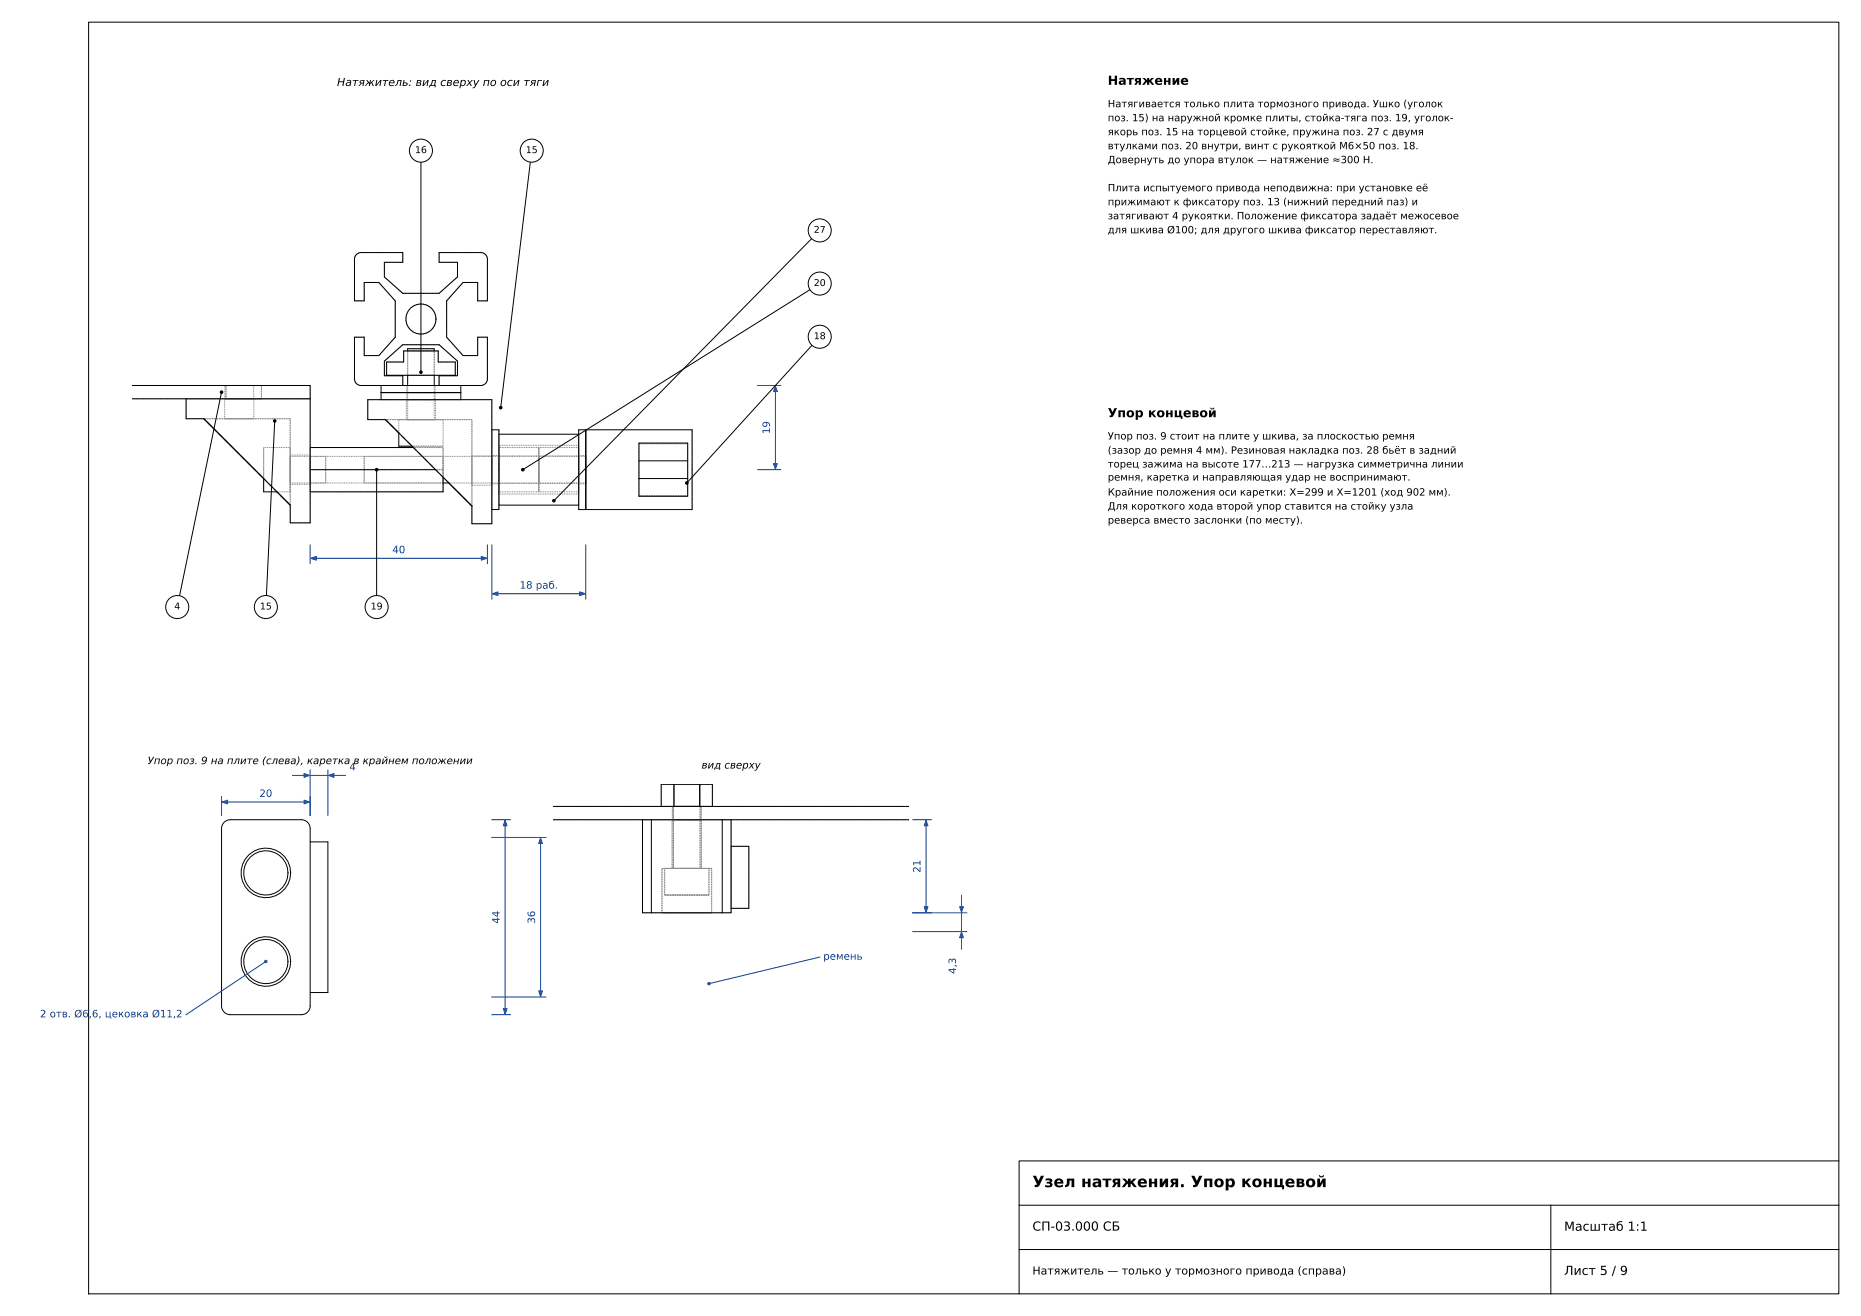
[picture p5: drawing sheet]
<svg xmlns="http://www.w3.org/2000/svg" width="420mm" height="297mm" viewBox="0 0 420 297" stroke-linecap="round" stroke-linejoin="round" font-family="sans-serif">
<g fill="none" stroke="#000" stroke-width=".23">
<path d="M20 5h395v287h-395zM92 79.2v-.5h6v.5M29.9 87h40.1v31h-4.5v-4l-19.5-19.5h-4v-4.5M29.9 90h40.1M50 88.5l-10 48.5M83 90.2h28v28h-4.5v-4l-19.5-19.5h-4zM86 88.6h18M86 87v3.2M87.2 81.7h3.9v-2.5h7.8v2.5h3.9v3h-15.6zM90 97.7v3h3M90.9 87h-9.6l-.8-.4-.4-.7-.1-9.8h2.2v4.2h3.3l3.7-4.2v-8.2l-3.7-4.1h-3.3v4.1h-2.2v-9.6l.4-.8 .7-.4 9.8-.1v2.2h-4.1v3.3l4.1 3.7h8.2l4.1-3.7v-3.3h-4.1v-2.2h9.5l.7 .2 .5 .6 .2 .7v9.4h-2.2v-4.1h-3.3l-3.7 4.1v8.2l3.7 4.2h3.3v-4.2h2.2l-.1 9.9-.5 .7-.7 .3h-9.6M90.9 87h8.2"/>
<path d="M90.9 87v-2.2h-4.1v-3.3l4.1-3.7h8.2l4.1 3.7v3.3h-4.1v2.2M92 84.7v2.3M98 84.7v2.3M104 87v3.2M111 97h1.6v18h-1.6M112.6 98h18M130.6 97h25.6v18h-25.6zM132.2 97v18M59.5 108v3h3M70 106h28.3M70 101h23.3M100 107.7v3.3h-30"/>
<path d="M100 109h1.3M112.6 114h18M144.2 108v4h11v-4M144.2 104v-4h11v4M144.2 104v4M144.2 108h11M144.2 104h11M155.2 104v4M152 177h.1M152.1 177v5M157.9 177v5M158 177h.1"/>
<path d="M50.5 185.6l.7-.4 .7-.2h16.1a2 2 0 0 1 2 2v40a2 2 0 0 1-2 2h-16a2 2 0 0 1-2-2v-40l.2-.8zM70 190h4v34h-4M125 185h80M125 182h80M145 185v21h2M147 185v21M149.2 182v-5h11.6v5M163 185v21M165 185v21h-2M165 191h4v14h-4M147 206h16M230 272h185"/>
<path d="M350 272v20M415 262h-185v30M230 282h185"/>
<circle cx="95" cy="72" r="3.4"/>
<circle cx="60" cy="197" r="5"/>
<circle cx="60" cy="197" r="5.6"/>
<circle cx="60" cy="217" r="5"/>
<circle cx="60" cy="217" r="5.6"/>
</g>
<g fill="none" stroke="#8a8a8a" stroke-width=".23" stroke-dasharray=".2 .2" stroke-linecap="butt">
<path d="M80 58.5v9.4M81.5 57l-.6 .1-.5 .4-.4 1M86.8 59.2v3.3M90.9 57h-9.4M90.9 57v2.2M90.9 59.2h-4.1M99.1 59.2v-2.2M103.2 59.2h-4.1M108.5 57h-9.4M110 58.5l-.4-1-.5-.4-.6-.1M80 76.1v9.4M80 76.1h2.2"/>
<path d="M82.2 76.1v4.2M82.2 63.8v4.1M82.2 67.9h-2.2M85.5 63.8h-3.3M86.8 62.5l4.1 3.7M89.2 76.1v-8.2M89.2 67.9l-3.7-4.1M90.9 77.8l-4.1 3.7M90.9 66.2h8.2M91.1 79.2h7.8M91.1 79.2v2.5M92 78.7h6"/>
<path d="M92 79.2h6M92 79.2v5.5M98 79.2h-6M98.4 72a3.4 3.4 0 0 0-4.9-3.1 3.4 3.4 0 0 0-.6 5.7 3.4 3.4 0 0 0 5.4-1.8l.1-.8M98.9 79.2v2.5M99.1 77.8h-8.2M99.1 66.2l4.1-3.7M100.8 76.1l3.7 4.2M100.8 67.9v8.2M103.2 62.5v-3.3M104.5 63.8l-3.7 4.1M107.8 76.1h2.2"/>
<path d="M107.8 63.8h-3.3M107.8 67.9v-4.1M110 67.9h-2.2M110 67.9v-9.4M29.9 87h40.1M29.9 90h40.1M42 90h28M42 90v4.5M46 94.5h-4M46 94.5l19.5 19.5M50.7 90h6.6M50.7 90v4.5"/>
<path d="M50.7 94.5h6.6M50.7 90h6.5M50.7 87h6.5M50.7 90v-3M51 90h8M51 87h8M51 90v-3M57.2 90h-6.5M57.2 87h-6.5M57.2 90v-3M57.3 90h-6.6M57.3 94.5h-6.6"/>
<path d="M57.3 94.5v-4.5M59 90h-8M59 87h-8M59 90v-3M65.5 94.5h-19.5M70 87v3M70 90h-28M81.5 87h9.4M81.5 87l-.6-.1-.5-.4-.4-1M82.2 80.3h3.3M83 90.2v4.5M85.5 80.3l3.7-4.2"/>
<path d="M86 87h18M86 88.6h18M86 90.2h18M86.8 84.8h4.1M86.8 81.5v3.3M87 94.7h-4M87 94.7l19.5 19.5M87.2 81.7v3M87.2 81.7h3.9M90 97.7l3 3M90 94.7h10M90 97.7v-3"/>
<path d="M90.9 84.8v2.2M90.9 87h-4.9M91.7 90.2h6.6M91.7 90.2v4.5M91.7 94.7h6.6M91.8 87h6.4M91.8 88.6h6.4M91.8 90.2h6.4M91.8 88.6v-1.6M91.8 90.2v-1.6M92 94.7h6M92 84.7h6"/>
<path d="M92 87v7.7M98 94.7h-6M98 94.7v-7.7M98 84.7v-5.5M98 84.7h-6M98.2 87v1.6M98.2 87h-6.4M98.2 88.6h-6.4M98.2 88.6v1.6M98.2 90.2h-6.4M98.3 90.2h-6.6M98.3 94.7h-6.6"/>
<path d="M98.3 94.7v-4.5M98.9 81.7h3.9M99.1 84.8h4.1M99.1 87v-2.2M99.1 87h9.4M100 94.7v6M100 94.7h-10M102.8 84.7h-15.6M102.8 81.7v3M103.2 81.5l-4.1-3.7M103.2 84.8v-3.3M104 87h-4.9"/>
<path d="M104 90.2h-18M104.5 80.3h3.3M106.5 94.7h-19.5M107.8 80.3v-4.2M108.5 87l.6-.1 .5-.4 .4-1M110 85.5v-9.4M111 90.2h-28M111 97v9M112.6 98v8M130.6 98v8M59.5 108l3 3M59.5 106v-5"/>
<path d="M59.5 101v10M59.5 108v-2M59.5 101h6M62.5 111h3M65.5 114v4M65.5 109.3v-6.6M65.5 102.7v6.6M65.5 114v-19.5M65.5 106v-5M65.5 101v10M65.5 111v-5M65.5 106v-3"/>
<path d="M65.5 103v6M65.5 109v-3M65.5 102.7h4.5M70 118v-28M70 109.3v-6.6M70 102.7v6.6M70 118h-4.5M70 109.3h-4.5M70 106v5M70 101v5M70 111h30M70 111v-5"/>
<path d="M70 106v-5M70 106v3M70 109v-6M70 103v3M70 101h30M70 106h30M73.5 106v-3M73.5 103v6M73.5 109v-3M73.5 103h-8M73.5 109h-8M82.2 106v3"/>
<path d="M82.2 109v-6M82.2 103v3M82.2 109h17.8M82.2 103h50M90 100.7h10M93.3 101h6.7M93.3 101l8 8M98.3 106h1.7M100 106v1.7M100 101v5M100 111v-5M100 106v-5"/>
<path d="M100 106v3M100 109v-6M100 103v3M100 100.7h-7M100 103h-30M100 109h-30M101.3 109h30.9M106.5 114.2v4M106.5 109.5v-6.6M106.5 102.9v6.6M106.5 114.2v-19.5M106.5 102.9h4.5"/>
<path d="M111 118.2v-28M111 109.5v-6.6M111 102.9v6.6M111 118.2h-4.5M111 109.5h-4.5M111 106v9M111 115v-18M111 106v3.2M111 109.2v-6.4M111 102.8v3.2M112.6 115v-18M112.6 106v3.2"/>
<path d="M112.6 109.2v-6.4M112.6 102.8v3.2M112.6 106v8M112.6 114v-16M112.6 106v5.5M112.6 111.5v-11M112.6 100.5v5.5M112.6 106v5M112.6 111v-10M112.6 101v5M112.6 106v3.1M112.6 109.1v-6.2"/>
<path d="M112.6 102.9v3.1M112.6 102.8h-1.6M112.6 109.2h-1.6M121.6 106v5M121.6 111v-10M121.6 101v5M121.6 106v3.1M121.6 109.1v-6.2M121.6 102.9v3.1M121.6 101h-9M121.6 111h-9M121.6 102.9h-9"/>
<path d="M121.6 109.1h-9M130.6 106v8M130.6 114v-16M130.6 106v5.5M130.6 111.5v-11M130.6 100.5v5.5M130.6 106v5M130.6 111v-10M130.6 101v5M130.6 106v3.1M130.6 109.1v-6.2M130.6 102.9v3.1"/>
<path d="M130.6 115v-18M130.6 106v3.2M130.6 109.2v-6.4M130.6 102.8v3.2M130.6 100.5h-18M130.6 111.5h-18M130.6 101h-9M130.6 111h-9M130.6 102.9h-9M130.6 109.1h-9M132.2 115v-18M132.2 106v3.2"/>
<path d="M132.2 109.2v-6.4M132.2 102.8v3.2M132.2 106v3M132.2 109v-6M132.2 103v3M132.2 102.8h-1.6M132.2 109.2h-1.6M144.2 106v-5.8M144.2 111.8v-5.8M144.2 111.8v.2M144.2 100.2v-.2M144.2 100h11"/>
<path d="M144.2 112h11M155.2 100.2h-11M155.2 106v-5.8M155.2 111.8v-5.8M155.2 111.8h-11M155.2 100.2v-.2M155.2 111.8v.2M156.2 115v-18M149.2 177v5M149.2 177h2.9M152 177h6M152 177v19"/>
<path d="M152.1 177v5M152.1 177h-2.9M152.1 177h5.8M157.9 177v5M157.9 177h-5.8M157.9 177h2.9M158 177v5M158 177h-6M160.8 177v5M160.8 177h-2.9M125 182h80M125 185h80"/>
<path d="M145 185v21M145 185h2M147 185h16M149.2 182h2.9M149.4 196h11.2M150 196h10M151.7 185h6.6M151.7 196h6.6M151.7 196v-11M151.7 185h6.5M151.7 182h6.5M151.7 185v-3"/>
<path d="M152 196h6M152 182h6M152 182v-5M152.1 182h-2.9M152.1 182h5.8M157.9 182h-5.8M157.9 182h2.9M158 196h-6M158 196v-19M158 182h-6M158.2 185h-6.5M158.2 182h-6.5"/>
<path d="M158.2 185v-3M158.3 185h-6.6M158.3 185v11M158.3 196h-6.6M160 196v6M160 196h-10M160.6 196h-11.2M160.6 196v10M160.8 182h-2.9M165 185h-2M165 185v21M165 191v14"/>
<path d="M165 191h4M169 191v14M145 206h2M147 206h16M149.4 206h11.2M149.4 206v-10M150 202h10M150 202v-6M160 202h-10M160.6 206h-11.2M165 206h-2M165 205h4"/>
</g>
<g fill="none" stroke="#0b3d91" stroke-width=".23">
<path d="M171 87h5.2M175 87.1v18.8M171 106h5.2M70 123v4.2M70.1 126h39.8M110 123v4.2M111 123v12.2M111.1 134h21M132.2 123v12.2M50 179.8v4.2M66 175h3.9M70 173.8v10.2"/>
<path d="M70 175h4M74 173.8v10.2M74.1 175h3.9M50.1 181h19.8M111 185h4.2M111 189h12.2M114 185.1v43.8M122 189.1v35.8M206 185h4.2M209 185.1v20.8M60 217l-18 12M185 216l-25 6"/>
<path d="M206 206h12.2M206 210.3h12.2M217 202v3.9M217 210.4v3.9M217 206v4.3M111 229h4.2M111 225h12.2"/>
</g>
<g fill="#0b3d91" stroke="#0b3d91" stroke-width=".23">
<path d="M108.6 125.6l1.3 .4-1.3 .4z"/>
<path d="M70.1 126l1.3-.4v.8z"/>
<path d="M130.8 133.6l1.3 .4-1.3 .4z"/>
<path d="M111.1 134l1.3-.4v.8z"/>
<path d="M174.6 104.6h.8l-.4 1.3z"/>
<path d="M175 87.1l.4 1.3h-.8z"/>
<path d="M68.6 180.6l1.3 .4-1.3 .4z"/>
<path d="M50.1 181l1.3-.4v.8z"/>
<path d="M68.6 174.6l1.3 .4-1.3 .4z"/>
<path d="M74.1 175l1.3-.4v.8z"/>
<path d="M114 185.1l.4 1.3h-.8z"/>
<path d="M113.6 227.6h.8l-.4 1.3z"/>
<path d="M122 189.1l.4 1.3h-.8z"/>
<path d="M121.6 223.6h.8l-.4 1.3z"/>
<path d="M208.6 204.6h.8l-.4 1.3z"/>
<path d="M209 185.1l.4 1.3h-.8z"/>
<path d="M216.6 204.6h.8l-.4 1.3z"/>
<path d="M217 210.4l.4 1.2h-.8z"/>
</g>
<g fill="#0b3d91" stroke="#0b3d91" stroke-width=".35">
<circle cx="60" cy="217" r=".21"/>
<circle cx="160" cy="222" r=".21"/>
</g>
<circle cx="50" cy="88.5" r=".23" fill="#000" stroke="#000" stroke-width=".35"/>
<circle cx="40" cy="137" r="2.6" fill="#fff" stroke="#000" stroke-width=".23"/>
<path d="M62 95l-2 42" fill="none" stroke="#000" stroke-width=".23"/>
<circle cx="62" cy="95" r=".23" fill="#000" stroke="#000" stroke-width=".35"/>
<circle cx="60" cy="137" r="2.6" fill="#fff" stroke="#000" stroke-width=".23"/>
<path d="M85 106v31" fill="none" stroke="#000" stroke-width=".23"/>
<circle cx="85" cy="106" r=".23" fill="#000" stroke="#000" stroke-width=".35"/>
<circle cx="85" cy="137" r="2.6" fill="#fff" stroke="#000" stroke-width=".23"/>
<path d="M95 34v50" fill="none" stroke="#000" stroke-width=".23"/>
<circle cx="95" cy="84" r=".23" fill="#000" stroke="#000" stroke-width=".35"/>
<circle cx="95" cy="34" r="2.6" fill="#fff" stroke="#000" stroke-width=".23"/>
<path d="M120 34l-7 58" fill="none" stroke="#000" stroke-width=".23"/>
<circle cx="113" cy="92" r=".23" fill="#000" stroke="#000" stroke-width=".35"/>
<circle cx="120" cy="34" r="2.6" fill="#fff" stroke="#000" stroke-width=".23"/>
<path d="M185 52l-60 61" fill="none" stroke="#000" stroke-width=".23"/>
<circle cx="125" cy="113" r=".23" fill="#000" stroke="#000" stroke-width=".35"/>
<circle cx="185" cy="52" r="2.6" fill="#fff" stroke="#000" stroke-width=".23"/>
<path d="M185 64l-67 42" fill="none" stroke="#000" stroke-width=".23"/>
<circle cx="118" cy="106" r=".23" fill="#000" stroke="#000" stroke-width=".35"/>
<circle cx="185" cy="64" r="2.6" fill="#fff" stroke="#000" stroke-width=".23"/>
<path d="M185 76l-30 33" fill="none" stroke="#000" stroke-width=".23"/>
<circle cx="155" cy="109" r=".23" fill="#000" stroke="#000" stroke-width=".35"/>
<circle cx="185" cy="76" r="2.6" fill="#fff" stroke="#000" stroke-width=".23"/>
<text font-size="3.5" x="233" y="267.9">Узел натяжения. Упор концевой</text>
<g font-size="2.8">
<text x="250" y="19.1">Натяжение</text>
<text x="250" y="94.2">Упор концевой</text>
<text x="233" y="277.7">СП-03.000 СБ</text>
<text x="353" y="277.8">Масштаб 1:1</text>
<text x="353" y="287.7">Лист 5 / 9</text>
</g>
<g font-size="2.5">
<text x="76.1" y="19.4">Натяжитель: вид сверху по оси тяги</text>
<text x="233" y="287.6">Натяжитель — только у тормозного привода (справа)</text>
</g>
<g font-size="2.3">
<text x="250" y="24.2">Натягивается только плита тормозного привода. Ушко (уголок</text>
<text x="250" y="27.4">поз. 15) на наружной кромке плиты, стойка-тяга поз. 19, уголок-</text>
<text x="250" y="30.5">якорь поз. 15 на торцевой стойке, пружина поз. 27 с двумя</text>
<text x="250" y="33.7">втулками поз. 20 внутри, винт с рукояткой М6×50 поз. 18.</text>
<text x="250" y="36.8">Довернуть до упора втулок — натяжение ≈300 Н.</text>
<text x="250" y="43.2">Плита испытуемого привода неподвижна: при установке её</text>
<text x="250" y="46.3">прижимают к фиксатору поз. 13 (нижний передний паз) и</text>
<text x="250" y="49.5">затягивают 4 рукоятки. Положение фиксатора задаёт межосевое</text>
<text x="250" y="52.7">для шкива Ø100; для другого шкива фиксатор переставляют.</text>
<text x="250" y="99.2">Упор поз. 9 стоит на плите у шкива, за плоскостью ремня</text>
<text x="250" y="102.4">(зазор до ремня 4 мм). Резиновая накладка поз. 28 бьёт в задний</text>
<text x="250" y="105.5">торец зажима на высоте 177…213 — нагрузка симметрична линии</text>
<text x="250" y="108.5">ремня, каретка и направляющая удар не воспринимают.</text>
<text x="250" y="111.8">Крайние положения оси каретки: X=299 и X=1201 (ход 902 мм).</text>
<text x="250" y="115">Для короткого хода второй упор ставится на стойку узла</text>
<text x="250" y="118.2">реверса вместо заслонки (по месту).</text>
<text x="33.3" y="172.4">Упор поз. 9 на плите (слева), каретка в крайнем положении</text>
<text x="158.3" y="173.4">вид сверху</text>
</g>
<g font-size="2.3" fill="#0b3d91">
<text x="173.7" y="98" transform="rotate(-90 173.7 98)">19</text>
<text x="88.5" y="124.8">40</text>
<text x="117.3" y="132.8">18 раб.</text>
<text x="78.8" y="173.8">4</text>
<text x="58.5" y="179.8">20</text>
<text x="207.7" y="197" transform="rotate(-90 207.7 197)">21</text>
<text x="112.7" y="208.5" transform="rotate(-90 112.7 208.5)">44</text>
<text x="120.7" y="208.5" transform="rotate(-90 120.7 208.5)">36</text>
<text x="185.8" y="216.6">ремень</text>
<text x="215.7" y="219.8" transform="rotate(-90 215.7 219.8)">4,3</text>
<text x="9" y="229.6">2 отв. Ø6,6, цековка Ø11,2</text>
</g>
<g font-size="2.1">
<text x="93.7" y="34.5">16</text>
<text x="118.7" y="34.5">15</text>
<text x="183.7" y="52.5">27</text>
<text x="183.7" y="64.5">20</text>
<text x="183.7" y="76.5">18</text>
<text x="39.3" y="137.5">4</text>
<text x="58.7" y="137.5">15</text>
<text x="83.7" y="137.5">19</text>
</g>
</svg>
